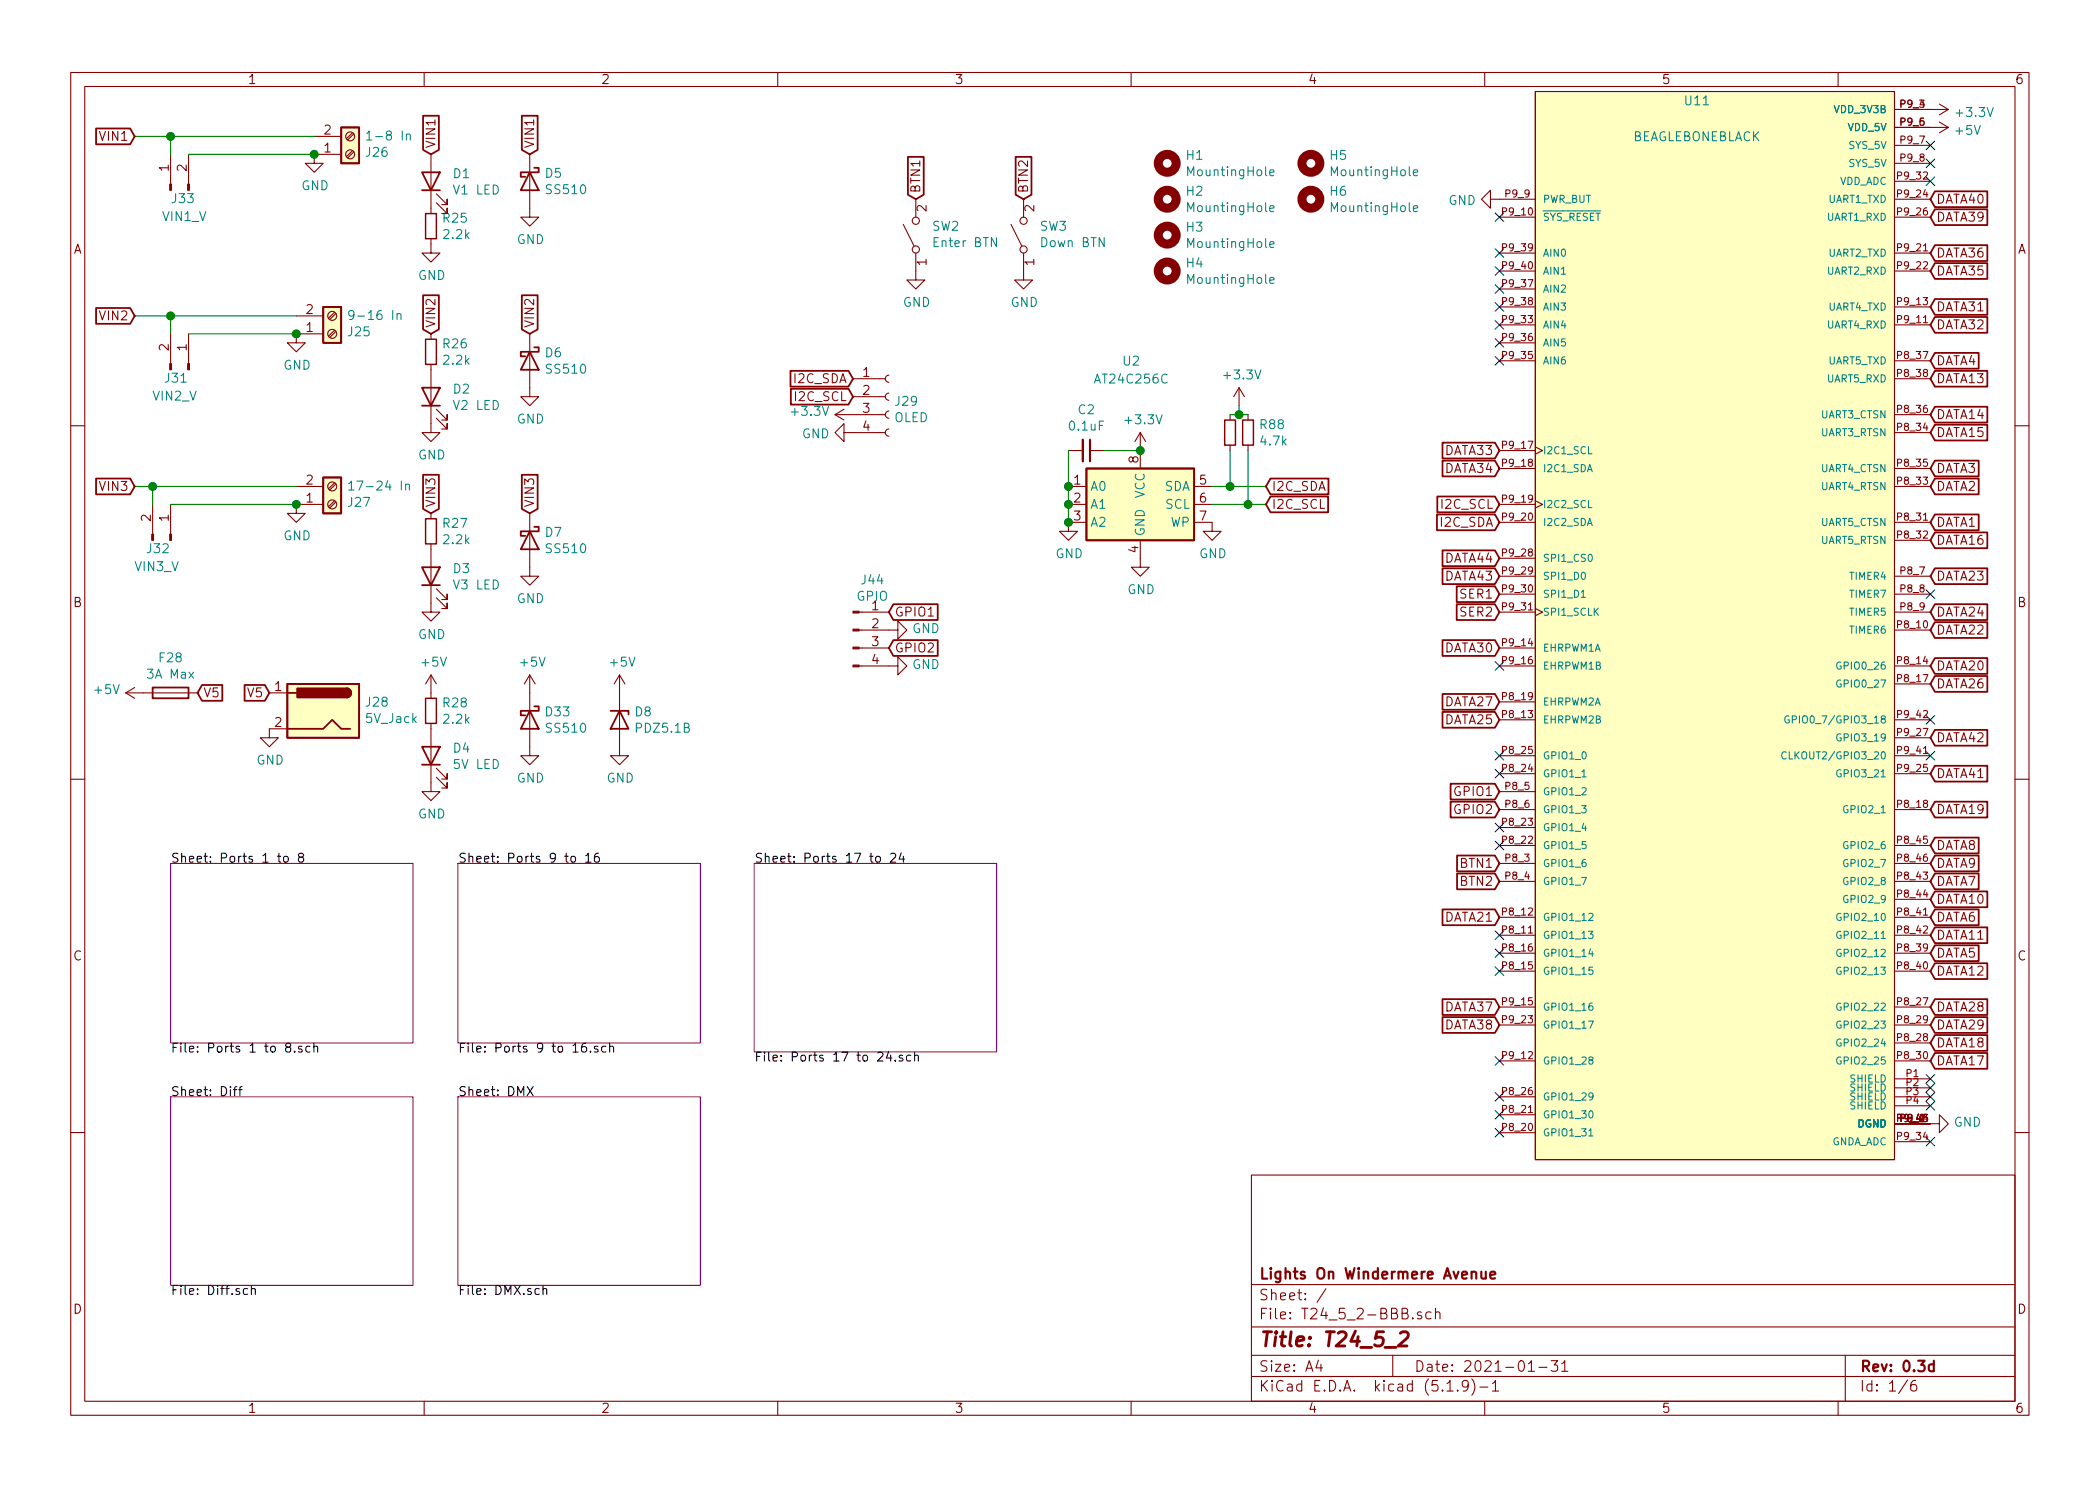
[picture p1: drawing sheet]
<svg xmlns="http://www.w3.org/2000/svg" width="297mm" height="210mm" viewBox="0 0 297 210" stroke-linecap="round" stroke-linejoin="round" font-family="sans-serif">
<g fill="none" stroke="#840000" stroke-width=".15">
<path d="M10 10.3h277v189.9h-277zM12 12.2h273v186.1h-273zM44.4 19.3h3.9M49.9 18.8l-.9 .8M50 19l-.8 .8M60 10.3v1.9M110 10.3v1.9M160 10.3v1.9M210 10.3v1.9M217.2 12.9h50.8v151.2h-50.8zM260 10.3v1.9M268 15.5h7.6"/>
<path d="M268 18h7.6M274.3 17.3l1.3 .7M274.3 14.7l1.3 .8M275.6 18l-1.3 .8M275.6 15.5l-1.3 .8M24.1 21.8v4.3M26.7 21.8v4.3M48.3 21.8h-3.9v1.3h1.3l-1.3 1.3-1.2-1.3h1.2M49.9 21.3l-.9 .9M50 21.5l-.8 .8M61 33.8v2h1.2l-1.2 1.3-1.3-1.3h1.3M61 21.8v8.4"/>
<path d="M61.7 28.7l1.5 1.5v-.7v.7h-.7M61.7 27.4l1.5 1.6v-.8v.8h-.7M74.9 21.8v8.9h1.3l-1.3 1.3-1.2-1.3h1.2M127.8 31.7l1.5 3.1M129.5 35.8v3.8h1.3l-1.3 1.3-1.2-1.3h1.2M129.5 28.2v2.5M143 31.7l1.5 3.1M144.8 35.8v3.8h1.2l-1.2 1.3-1.3-1.3h1.3M144.8 28.2v2.5M210.8 28.2v-1.3l-1.3 1.3 1.3 1.3v-1.3h6.4M212.1 30.7h5.1M212.1 35.8h5.1"/>
<path d="M212.1 38.3h5.1M268 30.7h5M268 35.8h5M268 38.3h5M268 28.2h5M268 25.6h5M268 20.6h5M268 23.1h5M24.1 47.2v4.3M26.7 47.2v4.3M41.9 44.7h3.8M45.7 47.2h-3.8v1.3h1.3l-1.3 1.3-1.3-1.3h1.3"/>
<path d="M47.3 44.2l-.8 .8M47.3 46.7l-.8 .9M47.5 44.4l-.9 .8M47.5 46.9l-.9 .8M61 51.6v9.6h1.2l-1.2 1.3-1.3-1.3h1.3M61 47.2v.8M61.7 59.2l1.5 1.5v-.8v.8h-.7M61.7 57.9l1.5 1.5v-.7v.7h-.7M74.9 47.2v8.9h1.3l-1.3 1.3-1.2-1.3h1.2M118.1 58.7l1.3 .7M118.1 58.7h7.1M119.4 57.9l-1.3 .8"/>
<path d="M120.6 56.1h4.6M120.6 53.6h4.6M125.7 58.2a.51 .51 0 0 0-.5 .5 .51 .51 0 0 0 .5 .5M125.7 55.6a.51 .51 0 0 0-.5 .5 .51 .51 0 0 0 .5 .5M125.7 53.1a.51 .51 0 0 0-.5 .5 .51 .51 0 0 0 .5 .5M174 58.7v.7M175.3 54.9l-.8 1.2M175.3 54.9v2.5M175.3 54.9l.7 1.2M176.5 58.7v.7M212.1 51h5.1M212.1 46h5.1"/>
<path d="M212.1 43.4h5.1M212.1 48.5h5.1M212.1 40.9h5.1M268 58.7h5M268 53.6h5M268 51h5M268 46h5M268 43.4h5M10 60.2h2M21.6 71.4v4.2M24.1 71.4v4.2M41.9 68.8h3.8"/>
<path d="M45.7 71.4h-3.8v1.2h1.3l-1.3 1.3-1.3-1.3h1.3M47.3 68.3l-.8 .9M47.3 70.9l-.8 .8M47.5 68.5l-.9 .8M47.5 71l-.9 .9M61 77v9.6h1.2l-1.2 1.3-1.3-1.3h1.3M61 72.6v.8M74.9 72.6v8.9h1.3l-1.3 1.3-1.2-1.3h1.2M119.4 61.2v-1.3l-1.3 1.3 1.3 1.3v-1.3h5.8M125.7 60.7a.51 .51 0 0 0-.5 .5 .51 .51 0 0 0 .5 .5M151.1 63.7h2.1M151.1 71.4h2.6"/>
<path d="M151.1 68.8h2.6M153.7 73.9h-2.6v1.3h1.3l-1.3 1.2-1.2-1.2h1.2M154.2 63.7h2M161.3 76.4v3.9h1.3l-1.3 1.2-1.3-1.2h1.3M161.3 61.2l-.8 1.3M161.3 61.2v5.1M161.3 61.2l.8 1.3M168.9 73.9h2.5v1.3h1.3l-1.3 1.2-1.2-1.2h1.2M168.9 71.4h2.5M168.9 68.8h2.5M174 63v.7M176.5 63v.7"/>
<path d="M212.1 63.7h5.1M212.1 71.4h5.1M212.1 73.9h5.1M212.1 66.3h5.1M212.1 79h5.1M217.2 63.2l1 .5-1 .6M217.2 70.9l1 .5-1 .5M268 61.2h5M268 68.8h5M268 73.9h5M268 76.4h5M268 66.3h5"/>
<path d="M285 60.2h2M17.8 98h10.1M17.8 98l1.2 .8M19 97.3l-1.2 .7M38.1 98h2.5M61 95.5v3.3M61 95.5l-.8 1.3M61 95.5l.7 1.3M61.7 84.6l1.5 1.5v-.8v.8h-.7M61.7 83.3l1.5 1.5v-.7v.7h-.7M74.9 95.5v11.4h1.3l-1.3 1.3-1.2-1.3h1.2M74.9 95.5l-.7 1.3"/>
<path d="M74.9 95.5l.8 1.3M87.6 95.5v11.4h1.3l-1.3 1.3-1.2-1.3h1.2M87.6 95.5l-.7 1.3M87.6 95.5l.8 1.3M121.5 94.2h5.5v-1.2l1.3 1.2-1.3 1.3v-1.3M121.5 89.1h5.5v-1.2l1.3 1.2-1.3 1.3v-1.3M121.5 86.6h4.2M121.5 91.7h4.2M212.1 94.2h5.1M212.1 99.3h5.1M212.1 81.5h5.1M212.1 84.1h5.1"/>
<path d="M212.1 86.6h5.1M212.1 91.7h5.1M217.2 86.1l1 .5-1 .5M268 89.1h5M268 94.2h5M268 96.8h5M268 81.5h5M268 84.1h5M268 86.6h5M10 110.3h2M40.6 103.1h-2.5v1.3h1.3l-1.3 1.3-1.3-1.3h1.3M61 102.4v9.6h1.2l-1.2 1.3-1.3-1.3h1.3"/>
<path d="M61.7 110l1.5 1.5v-.8v.8h-.7M61.7 108.7l1.5 1.5v-.7v.7h-.7M212.1 101.8h5.1M212.1 114.5h5.1M212.1 119.6h5.1M212.1 117.1h5.1M212.1 109.5h5.1M212.1 106.9h5.1M212.1 112h5.1M268 101.8h5M268 114.5h5M268 119.6h5"/>
<path d="M268 109.5h5M268 106.9h5M268 104.4h5M285 110.3h2M212.1 132.3h5.1M212.1 129.8h5.1M212.1 137.4h5.1M212.1 134.9h5.1M212.1 122.2h5.1M212.1 124.7h5.1M268 132.3h5M268 129.8h5"/>
<path d="M268 137.4h5M268 134.9h5M268 122.2h5M268 124.7h5M268 127.2h5M212.1 155.2h5.1M212.1 157.7h5.1M212.1 142.5h5.1M212.1 145h5.1M212.1 150.1h5.1M268 159h6.3v-1.3l1.3 1.3-1.3 1.3v-1.3M268 152.6h5"/>
<path d="M268 153.9h5M268 155.2h5M268 156.5h5M268 142.5h5M268 147.6h5M268 145h5M268 150.1h5M272.5 158v.7M10 160.2h2M177 166.3h108v32h-108zM212.1 160.3h5.1M268 161.5h5"/>
<path d="M285 160.2h2M60 198.3v1.9M110 198.3v1.9M160 198.3v1.9M177 194.8h108M177 191.8h108M177 187.8h108M177 181.8h108M186.5 192.5l-.4 1h1M186.8 193v1M187.6 182.3l-1.3 2M197 191.8v3"/>
<path d="M201 185.7l-.3-.1-.2 .3a.48 .48 0 0 0 .5 .3l.1 .1-.1 .2-.1 .1-.4-.1M202.4 185.7a.48 .48 0 0 0-.7 .2v.4a.48 .48 0 0 0 .7 .2M203 185.7a.38 .38 0 0 1 .7 .1v.8M203 185.1v1.5M204.7 196.8h.8M206.2 196.7v.1l-.1-.1h.1v.1M207.7 196l-.1 .1a.48 .48 0 0 1-.6 .1l-.2-.2v-.4l.2-.2a.48 .48 0 0 1 .6 .1 1.27 1.27 0 0 1-.2 1.2l-.4 .1M208.2 195.1a1.71 1.71 0 0 1 0 2.3M209.3 196.3h1.2M210 198.3v1.9M211.1 195.8l.3-.3 .1-.2v1.5M211.1 196.8h.9"/>
<path d="M216.2 193l.3-.2 .1-.3v1.5M216.2 194h.8M217.7 193.5h1.1M219.4 192.5h.9l-.5 .6 .4 .1a.65 .65 0 0 1 .1 .7l-.3 .1h-.4l-.2-.1M220.9 193l.4-.5v1.5M220.9 194h.9M260 198.3v1.9M261 191.8v6.5M269.8 195.2l-1.2 2M271 195.3a.62 .62 0 0 0-.7 .7v.5a.48 .48 0 0 0 .7 .2l.1-.2-.1-.5a.48 .48 0 0 0-.7 .2"/>
<circle cx="49.5" cy="19.3" r=".63"/>
<circle cx="49.5" cy="21.8" r=".63"/>
<circle cx="129.5" cy="31.2" r=".51"/>
<circle cx="129.5" cy="35.3" r=".51"/>
<circle cx="144.8" cy="35.3" r=".51"/>
<circle cx="144.8" cy="31.2" r=".51"/>
<circle cx="47" cy="44.7" r=".63"/>
<circle cx="47" cy="47.2" r=".63"/>
<circle cx="47" cy="68.8" r=".63"/>
<circle cx="47" cy="71.4" r=".63"/>
</g>
<path d="M154.2 62.2v3.1M209.5 179.9l.1 .9a.43 .43 0 0 0 .6 0M210.2 179.9v1M210.8 180.4l.7-.1v-.3l-.5-.1-.2 .2 .1 .7 .1 .1 .5-.1M273.5 193.1a.53 .53 0 0 0-.6 .1v.7a.53 .53 0 0 0 .6 0M273.5 192.5v1.5" fill="none" stroke="#840000" stroke-width=".3"/>
<path d="M198.1 188.6l.3-.2h.5a.48 .48 0 0 1 .3 .6l-.1 .3-1.3 1.1h1.2" fill="none" stroke="#840000" stroke-width=".41"/>
<path d="M24.1 122.2h34.3v25.4h-34.3zM64.8 122.2h34.3v25.4h-34.3zM106.7 122.2h34.3v26.6h-34.3zM24.1 155.2h34.3v26.7h-34.3zM64.8 155.2h34.3v26.7h-34.3z" fill="none" stroke="#840084" stroke-width=".15"/>
<g fill="none" stroke="#000" stroke-width=".15">
<path d="M39.2 121.2h.5M39.4 120.7v1.1l.1 .1 .2 .1M40.2 121.2h.3l.2 .1 .1 .5-.2 .1-.3 .1-.1-.1-.1-.5zM42.5 121.3l-.2-.1v-.4a.4 .4 0 0 1 .7 .2l-.3 .3-.4 .1-.1 .4 .1 .1 .4 .1 .3-.2v-.3l-.3-.2M80.8 121.2h.4l.2 .1v.5l-.1 .1-.3 .1-.2-.1-.1-.5zM82.9 121.1l.3-.4v1.3M82.9 122h.7M84.7 120.7a.51 .51 0 0 0-.6 .6v.5l.1 .1 .4 .1 .1-.1 .1-.4-.2-.3h-.3l-.2 .3M124 121.2h.3l.2 .2v.4l-.1 .1-.3 .1-.2-.2v-.4zM126 120.8l.2-.1h.3l.1 .1 .1 .3-.1 .2-.7 .7h.8M127.5 120.7l-.3 .9h.8M127.8 121.2v.8"/>
<path d="M33 154.2h.5M33.5 153.7l-.3 .2v1.1M33.8 154.2h.4M34.2 153.7l-.3 .2v1.1M40.6 148.2l-.1-.2v-.3l.1-.1h.3l.2 .1v.3l-.6 .2-.1 .2v.2l.2 .3h.3l.2-.3v-.3l-.2-.1M41.7 148.7v.2l-.1-.1 .1-.1v.2M42.7 148.1a.31 .31 0 0 0-.5 .1l.1 .2h.3l.1 .2-.1 .3-.4-.1M43.8 148.1l-.3-.1-.2 .3 .1 .5h.4M44.4 148.2v-.1a.31 .31 0 0 1 .5 .1v.7M44.4 147.6v1.3M74.6 153.7l.8 1.3M75.4 153.7l-.8 1.3"/>
<path d="M82.9 147.6a.54 .54 0 0 0-.7 .6v.4l.2 .2 .3 .1 .3-.3v-.3l-.3-.2h-.2l-.3 .2M83.5 148.7l.1 .1-.1 .1v-.2v.2M84.6 148.1a.31 .31 0 0 0-.5 .1v.2h.3l.2 .2-.2 .3-.3-.1M85.7 148.1l-.4-.1-.2 .3v.3l.1 .2h.5M86.2 148.2l.1-.1a.31 .31 0 0 1 .5 .1v.7M86.2 147.6v1.3M125.7 148.8l-.3 .9h.8M126 149.3v.8M126.6 150v.1v-.1v.1M127.7 149.3h-.3l-.2 .2 .1 .2 .4 .1v.1v.2h-.5M128.8 149.3h-.4l-.2 .2v.4l.1 .2h.5M129.4 149.4v-.1a.31 .31 0 0 1 .5 .2v.6"/>
<path d="M129.4 148.9v1.2M35 182.4l-.4-.1-.2 .2v.4l.1 .2h.5M35.6 182.4a.32 .32 0 0 1 .5 .1v.7M35.6 181.9v1.3M76.8 182.4h.1a.31 .31 0 0 1 .4 .1v.7M76.8 181.9v1.3"/>
</g>
<g fill="none" stroke="#840000" stroke-width=".25">
<path d="M13.6 18.2h4.8l.6 1.1-.6 1.1h-4.8zM48.3 18h2.5v5.1h-2.5zM59.8 16.4h2.3v4.8l-1.1 .6-1.2-.6zM73.8 16.4h2.2v4.8l-1.1 .6-1.1-.6zM59.7 24.4h2.5l-1.2 2.5zM59.7 26.9h2.5M74.9 24.4l1.3 2.5h-2.5zM75.6 23.7h.6v.7h-2.5v.6h.6M128.4 22.2h2.3v5.4l-1.2 .6-1.1-.6zM143.7 22.2h2.2v5.4l-1.1 .6-1.1-.6zM273.7 34.7h7.4v2.2h-7.4l-.7-1.1zM273.7 37.2h7.4v2.3h-7.4l-.7-1.2z"/>
<path d="M273.7 29.6h7.4v2.2h-7.4l-.7-1.1zM273.7 27.1h7.4v2.2h-7.4l-.7-1.1zM13.6 43.6h4.8l.6 1.1-.6 1.1h-4.8zM45.7 43.4h2.6v5.1h-2.6zM59.7 54.9h2.5l-1.2 2.5zM59.7 57.4h2.5M59.8 41.8h2.3v4.8l-1.1 .6-1.2-.6zM73.8 41.8h2.2v4.8l-1.1 .6-1.1-.6zM74.9 49.8l1.3 2.5h-2.5zM75.6 49.1h.6v.7h-2.5v.6h.6M111.8 52.5h8.2l.6 1.1-.6 1.1h-8.2zM111.9 55h8.1l.6 1.1-.6 1.1h-8.1z"/>
<path d="M273.7 42.3h7.4v2.2h-7.4l-.7-1.1zM273.7 49.9h6.2v2.3h-6.2l-.7-1.2zM273.7 44.9h7.4v2.2h-7.4l-.7-1.1zM273.7 57.6h7.4v2.2h-7.4l-.7-1.1zM273.7 52.5h7.4v2.2h-7.4l-.7-1.1zM13.6 67.7h4.8l.6 1.1-.6 1.1h-4.8zM45.7 67.6h2.6v5h-2.6zM59.8 67.2h2.3v4.8l-1.1 .6-1.2-.6zM73.8 67.2h2.2v4.8l-1.1 .6-1.1-.6zM74.9 75.2l1.3 2.5h-2.5zM75.6 74.5h.6v.7h-2.5v.6h.6M153.7 66.3h15.2v10.1h-15.2z"/>
<path d="M179.7 70.3h8.2v2.2h-8.2l-.6-1.1zM179.7 67.7h8.2v2.2h-8.2l-.6-1.1zM203.3 72.8h8.2l.6 1.1-.6 1.1h-8.2zM203.3 70.3h8.2l.6 1.1-.6 1.1h-8.2zM204 62.6h7.5l.6 1.1-.6 1.2h-7.5zM204 65.2h7.5l.6 1.1-.6 1.1h-7.5zM204 77.9h7.5l.6 1.1-.6 1.1h-7.5zM273.7 72.8h6.2v2.2h-6.2l-.7-1.1zM273.7 67.7h6.2v2.2h-6.2l-.7-1.1zM273.7 65.2h6.2v2.2h-6.2l-.7-1.1zM273.7 75.3h7.4v2.3h-7.4l-.7-1.2zM273.7 60.1h7.4v2.2h-7.4l-.7-1.1z"/>
<path d="M21.6 97.3h5.1v1.5h-5.1zM28.6 96.9h2.8v2.3h-2.8l-.7-1.2zM34.6 96.9h2.9l.6 1.1-.6 1.2h-2.9zM40.6 96.8h10.2v7.6h-10.2zM40.6 98h1.3M49 97.4a.63 .63 0 0 1 .7 .6 .63 .63 0 0 1-.7 .7M59.7 80.3h2.5l-1.2 2.5zM59.7 82.8h2.5M75.6 99.9h.6v.7h-2.5v.6h.6M126.4 90.6h6.2v2.2h-6.2l-.7-1.1zM126.4 85.5h6.2v2.2h-6.2l-.7-1.1zM204 90.6h7.5l.6 1.1-.6 1.1h-7.5z"/>
<path d="M204 98.2h7.5l.6 1.1-.6 1.1h-7.5zM204 80.4h7.5l.6 1.1-.6 1.1h-7.5zM206 85.5h5.5l.6 1.1-.6 1.1h-5.5zM206 83h5.5l.6 1.1-.6 1.1h-5.5zM273.7 88h7.4v2.3h-7.4l-.7-1.2zM273.7 93.1h7.4v2.2h-7.4l-.7-1.1zM273.7 80.4h7.4v2.2h-7.4l-.7-1.1zM273.7 85.5h7.4v2.2h-7.4l-.7-1.1zM273.7 95.7h7.4v2.2h-7.4l-.7-1.1zM40.6 103.1h5.1l1.3-1.3 1.3 1.3h1.2M59.7 105.7h2.5l-1.2 2.5zM59.7 108.2h2.5"/>
<path d="M74.9 100.6l1.3 2.5h-2.5zM86.4 100.6h2.5v.5M87.6 100.6l1.3 2.5h-2.5zM204 100.7h7.5l.6 1.1-.6 1.2h-7.5zM205.2 110.9h6.3l.6 1.1-.6 1.1h-6.3zM205.2 113.4h6.3l.6 1.1-.6 1.2h-6.3zM273.7 118.5h6.2v2.2h-6.2l-.7-1.1zM273.7 113.4h7.4v2.3h-7.4l-.7-1.2zM273.7 103.3h7.4v2.2h-7.4l-.7-1.1zM273.7 108.4h7.4v2.2h-7.4l-.7-1.1zM204 128.7h7.5l.6 1.1-.6 1.1h-7.5zM206.1 121.1h5.4l.6 1.1-.6 1.1h-5.4z"/>
<path d="M206.1 123.6h5.4l.6 1.1-.6 1.1h-5.4zM273.7 133.8h6.2v2.2h-6.2l-.7-1.1zM273.7 123.6h6.2v2.2h-6.2l-.7-1.1zM273.7 128.7h6.2v2.2h-6.2l-.7-1.1zM273.7 126.1h7.4v2.3h-7.4l-.7-1.2zM273.7 131.2h7.4v2.2h-7.4l-.7-1.1zM273.7 136.3h7.4v2.2h-7.4l-.7-1.1zM273.7 121.1h6.2v2.2h-6.2l-.7-1.1zM204 141.4h7.5l.6 1.1-.6 1.1h-7.5zM204 143.9h7.5l.6 1.1-.6 1.1h-7.5zM273.7 143.9h7.4v2.2h-7.4l-.7-1.1zM273.7 149h7.4v2.2h-7.4l-.7-1.1z"/>
<path d="M273.7 146.5h7.4v2.2h-7.4l-.7-1.1zM273.7 141.4h7.4v2.2h-7.4l-.7-1.1z"/>
</g>
<path d="M60.2 30.2h1.5v3.6h-1.5zM60.2 48h1.5v3.6h-1.5zM173.2 59.4h1.6v3.6h-1.6zM175.8 59.4h1.5v3.6h-1.5zM60.2 73.4h1.5v3.6h-1.5zM60.2 98.8h1.5v3.6h-1.5z" fill="none" stroke="#840000" stroke-width=".2"/>
<path d="M153.2 62.2v3.1" fill="none" stroke="#840000" stroke-width=".33"/>
<g fill="#ffffc2" stroke="#ffffc2" stroke-width=".14">
<path d="M45.7 67.6h2.6v5h-2.6z"/>
<path d="M45.7 43.4h2.6v5.1h-2.6z"/>
<path d="M217.2 12.9h50.8v151.2h-50.8z"/>
<path d="M40.6 96.8h10.2v7.6h-10.2z"/>
<path d="M48.3 18h2.5v5.1h-2.5z"/>
<path d="M153.7 66.3h15.2v10.1h-15.2z"/>
</g>
<g fill="none" stroke="#008484" stroke-width=".15">
<path d="M51.9 18.9l.3-.4v1.3M51.9 19.8h.7M57.5 19.1l.2-.1h.3v.8M179.6 39.7l.6-.1v-.3h-.4l-.2 .1 .1 .7h.5M179.6 34.6l.6-.1v-.3h-.4l-.2 .2 .1 .6h.5M179.6 29.5l.6-.1v-.2l-.4-.1-.2 .2 .1 .6h.5M179.6 24.4l.6-.1v-.2l-.4-.1-.2 .2 .1 .6h.5M199.9 29.5l.6-.1v-.2l-.4-.1-.2 .2 .1 .6h.5M199.9 24.4l.6-.1v-.2l-.4-.1-.2 .2 .1 .6h.5M50.1 44.5l-.3 .2h-.3l-.2-.2 .1-.4a.4 .4 0 0 1 .7 .1 .86 .86 0 0 1-.4 1h-.2M56.2 44.5v-.1a.32 .32 0 0 1 .5 .1v.7M49.3 68.4l.4-.3v1.2"/>
<path d="M49.3 69.3h.8M57.4 68.6v-.1a.31 .31 0 0 1 .5 .2v.6M223.7 84.5h.6M260.4 93.7a.47 .47 0 0 0-.6 .5 .47 .47 0 0 0 .6 .4v-.4h-.2M260.4 96.3a.47 .47 0 0 0-.6 .4 .47 .47 0 0 0 .6 .5v-.4h-.2M223.8 109.9h.6M252.7 106.4a.49 .49 0 0 0-.7 .4 .49 .49 0 0 0 .5 .6l.2-.1M253 101.3a.47 .47 0 0 0-.6 .5 .47 .47 0 0 0 .6 .5l.1-.5h-.2M253.5 101.8h.5l.1-.2v-.2l-.6-.1v1M260.4 109a.47 .47 0 0 0-.6 .4 .47 .47 0 0 0 .6 .5v-.4h-.2M260.4 103.9a.47 .47 0 0 0-.6 .4 .47 .47 0 0 0 .6 .5v-.4h-.2M224.7 131.8h.6l-.3 .4 .3 .1v.4l-.2 .1-.4-.1"/>
<path d="M224.7 129.3l.4-.1 .2 .1v.2l-.6 .7h.6M225 134.3l-.3 .7h.7M225.3 136.8h-.5l-.1 .5 .2-.1 .3 .1 .1 .1v.4l-.2 .1-.4-.1M260.4 134.4a.47 .47 0 0 0-.6 .4 .47 .47 0 0 0 .6 .5v-.4h-.2M260.4 136.9a.47 .47 0 0 0-.6 .5 .47 .47 0 0 0 .6 .4v-.4h-.2M260.4 129.3a.47 .47 0 0 0-.6 .4 .47 .47 0 0 0 .6 .5v-.4h-.2M260.4 131.8a.47 .47 0 0 0-.6 .5 .47 .47 0 0 0 .6 .4v-.4h-.2M224.7 144.5h.7l-.5 1M224.8 157.2h.2a.53 .53 0 0 1 .3 .5 .53 .53 0 0 1-.3 .5l-.3-.4zM224.9 150l-.2-.2 .1-.2 .1-.1 .4 .1v.3l-.4 .1-.2 .2v.2l.2 .2 .3-.1 .1-.1v-.2l-.2-.2M225.2 141.9l-.3 .1a.72 .72 0 0 0 0 .9l.4-.1v-.3l-.2-.2h-.2l-.2 .2M225.3 155.1l-.2 .1h-.2l-.2-.1 .1-.4 .3-.1a.63 .63 0 0 1-.1 1h-.2"/>
<path d="M260.4 142a.47 .47 0 0 0-.6 .4 .47 .47 0 0 0 .6 .5v-.4h-.2M260.4 147.1a.47 .47 0 0 0-.6 .4 .47 .47 0 0 0 .6 .5v-.4h-.2M260.4 144.5a.47 .47 0 0 0-.6 .5 .47 .47 0 0 0 .6 .4v-.4h-.2M260.4 149.6a.47 .47 0 0 0-.6 .5 .47 .47 0 0 0 .6 .4v-.4h-.2M224.7 160.7h.6"/>
</g>
<g fill="#840000" stroke="#840000" stroke-width=".25">
<path d="M49 97.4a.63 .63 0 0 1 .7 .6 .63 .63 0 0 1-.7 .7z"/>
<path d="M42 97.4h7v1.3h-7z"/>
</g>
<g fill="none" stroke="#840000" stroke-width="1.3">
<circle cx="165.1" cy="28.2" r="1.27"/>
<circle cx="165.1" cy="38.3" r="1.27"/>
<circle cx="165.1" cy="23.1" r="1.27"/>
<circle cx="165.1" cy="33.3" r="1.27"/>
<circle cx="185.4" cy="28.2" r="1.27"/>
<circle cx="185.4" cy="23.1" r="1.27"/>
</g>
<g fill="#840000" stroke="#840000" stroke-width=".15">
<path d="M26.5 26.1h.3v.8h-.3z"/>
<path d="M24 26.1h.3v.8h-.3z"/>
<path d="M24 51.5h.3v.8h-.3z"/>
<path d="M26.5 51.5h.3v.8h-.3z"/>
<path d="M21.5 75.6h.2v.8h-.2z"/>
<path d="M24 75.6h.3v.8h-.3z"/>
<path d="M120.6 94.1h.9v.3h-.9z"/>
<path d="M120.6 91.6h.9v.2h-.9z"/>
<path d="M120.6 89h.9v.3h-.9z"/>
<path d="M120.6 86.5h.9v.2h-.9z"/>
</g>
<g fill="none" stroke="#008400" stroke-width=".15">
<path d="M19 19.3h25.4M24.1 19.3v2.5M26.7 21.8h17.7M19 44.7h22.9M24.1 44.7v2.5M26.7 47.2h15.2M174 58.7h2.5M175.3 57.4v1.3M19 68.8h22.9M21.6 68.8v2.6M24.1 71.4h17.8M151.1 63.7v10.2"/>
<path d="M156.2 63.7h5.1M171.4 68.8h7.7M171.4 71.4h7.7M174 63.7v5.1M176.5 63.7v7.7"/>
</g>
<g fill="#008400" stroke="#008400" stroke-width=".25">
<circle cx="151.1" cy="68.8" r=".51"/>
<circle cx="174" cy="68.8" r=".51"/>
<circle cx="24.1" cy="44.7" r=".51"/>
<circle cx="24.1" cy="19.3" r=".51"/>
<circle cx="175.3" cy="58.7" r=".51"/>
<circle cx="21.6" cy="68.8" r=".51"/>
<circle cx="151.1" cy="71.4" r=".51"/>
<circle cx="176.5" cy="71.4" r=".51"/>
<circle cx="151.1" cy="73.9" r=".51"/>
<circle cx="44.5" cy="21.8" r=".51"/>
<circle cx="41.9" cy="47.2" r=".51"/>
<circle cx="41.9" cy="71.4" r=".51"/>
<circle cx="161.3" cy="63.7" r=".51"/>
</g>
<g fill="none" stroke="#000084" stroke-width=".15">
<path d="M272.4 20l1.3 1.2M273.7 20l-1.3 1.2M211.5 35.2l1.2 1.2M211.5 30.1l1.2 1.2M211.5 37.7l1.2 1.3M212.7 35.2l-1.2 1.2M212.7 30.1l-1.2 1.2M212.7 37.7l-1.2 1.3M272.4 25l1.3 1.3M272.4 22.5l1.3 1.2M273.7 25l-1.3 1.3M273.7 22.5l-1.3 1.2"/>
<path d="M211.5 50.4l1.2 1.3M211.5 47.9l1.2 1.2M211.5 45.4l1.2 1.2M211.5 42.8l1.2 1.2M211.5 40.3l1.2 1.2M212.7 50.4l-1.2 1.3M212.7 47.9l-1.2 1.2M212.7 45.4l-1.2 1.2M212.7 42.8l-1.2 1.2M212.7 40.3l-1.2 1.2M211.5 93.6l1.2 1.2M212.7 93.6l-1.2 1.2"/>
<path d="M272.4 83.5l1.3 1.2M273.7 83.5l-1.3 1.2M211.5 119l1.2 1.2M211.5 116.5l1.2 1.2M211.5 108.9l1.2 1.2M211.5 106.3l1.2 1.2M212.7 119l-1.2 1.2M212.7 116.5l-1.2 1.2M212.7 108.9l-1.2 1.2M212.7 106.3l-1.2 1.2M272.4 101.2l1.3 1.3M272.4 106.3l1.3 1.2"/>
<path d="M273.7 101.2l-1.3 1.3M273.7 106.3l-1.3 1.2M211.5 134.3l1.2 1.2M211.5 131.7l1.2 1.2M211.5 136.8l1.2 1.2M212.7 134.3l-1.2 1.2M212.7 131.7l-1.2 1.2M212.7 136.8l-1.2 1.2M211.5 159.7l1.2 1.2M211.5 157.1l1.2 1.2M211.5 154.6l1.2 1.2M211.5 149.5l1.2 1.2"/>
<path d="M212.7 159.7l-1.2 1.2M212.7 157.1l-1.2 1.2M212.7 154.6l-1.2 1.2M212.7 149.5l-1.2 1.2M272.4 155.8l1.3 1.3M272.4 154.6l1.3 1.2M272.4 152l1.3 1.3M272.4 153.3l1.3 1.2M273.7 155.8l-1.3 1.3M273.7 154.6l-1.3 1.2M273.7 152l-1.3 1.3M273.7 153.3l-1.3 1.2"/>
<path d="M272.4 160.9l1.3 1.2M273.7 160.9l-1.3 1.2"/>
</g>
<text font-size="2.8" fill="#840000" x="178" y="190.5">Title: T24_5_2</text>
<g font-size="2.1" fill="#840000">
<text x="178" y="184">Sheet: /</text>
<text x="178" y="181">Lights On Windermere Avenue</text>
<text x="178" y="186.7">File: T24_5_2-BBB.sch</text>
<text x="178" y="196.9">KiCad E.D.A. kicad (5.1.9)-1</text>
<text x="178" y="194.1">Size: A4</text>
<text x="200" y="194.1">Date: 2021-01-31</text>
<text x="263" y="194.1">Rev: 0.3d</text>
<text x="263" y="196.9">Id: 1/6</text>
</g>
<g font-size="1.8" fill="#840000">
<text x="35" y="11.9">1</text>
<text x="85" y="11.9">2</text>
<text x="135" y="11.9">3</text>
<text x="185" y="11.9">4</text>
<text x="235" y="11.9">5</text>
<text x="285" y="11.9">6</text>
<text x="14.3" y="19.9">VIN1</text>
<text x="45.9" y="21.6">1</text>
<text x="45.9" y="19">2</text>
<text x="61.6" y="21.1" transform="rotate(-90 61.6 21.1)">VIN1</text>
<text x="75.6" y="21.1" transform="rotate(-90 75.6 21.1)">VIN1</text>
<text x="23.9" y="24.2" transform="rotate(-90 23.9 24.2)">1</text>
<text x="26.4" y="24.2" transform="rotate(-90 26.4 24.2)">2</text>
<text x="130.2" y="27.4" transform="rotate(-90 130.2 27.4)">BTN1</text>
<text x="131.1" y="29.9" transform="rotate(-90 131.1 29.9)">2</text>
<text x="145.4" y="27.4" transform="rotate(-90 145.4 27.4)">BTN2</text>
<text x="146.3" y="29.9" transform="rotate(-90 146.3 29.9)">2</text>
<text x="273.8" y="28.8">DATA40</text>
<text x="10.4" y="35.9">A</text>
<text x="273.8" y="31.4">DATA39</text>
<text x="285.4" y="35.9">A</text>
<text x="131.1" y="37.6" transform="rotate(-90 131.1 37.6)">1</text>
<text x="146.3" y="37.6" transform="rotate(-90 146.3 37.6)">1</text>
<text x="273.8" y="36.4">DATA36</text>
<text x="273.8" y="39">DATA35</text>
<text x="14.3" y="45.3">VIN2</text>
<text x="43.3" y="47">1</text>
<text x="43.3" y="44.4">2</text>
<text x="61.6" y="46.5" transform="rotate(-90 61.6 46.5)">VIN2</text>
<text x="75.6" y="46.5" transform="rotate(-90 75.6 46.5)">VIN2</text>
<text x="273.8" y="44.1">DATA31</text>
<text x="273.8" y="46.6">DATA32</text>
<text x="23.9" y="49.6" transform="rotate(-90 23.9 49.6)">2</text>
<text x="26.4" y="49.6" transform="rotate(-90 26.4 49.6)">1</text>
<text x="122.1" y="53.3">1</text>
<text x="273.8" y="51.7">DATA4</text>
<text x="112.4" y="54.2">I2C_SDA</text>
<text x="112.6" y="56.8">I2C_SCL</text>
<text x="122.1" y="55.9">2</text>
<text x="122.1" y="58.4">3</text>
<text x="273.8" y="59.3">DATA14</text>
<text x="273.8" y="54.2">DATA13</text>
<text x="122.1" y="61">4</text>
<text x="161" y="65.5" transform="rotate(-90 161 65.5)">8</text>
<text x="204.4" y="64.4">DATA33</text>
<text x="273.8" y="61.8">DATA15</text>
<text x="14.3" y="69.5">VIN3</text>
<text x="43.3" y="71.1">1</text>
<text x="43.3" y="68.6">2</text>
<text x="61.6" y="71.9" transform="rotate(-90 61.6 71.9)">VIN3</text>
<text x="75.6" y="71.9" transform="rotate(-90 75.6 71.9)">VIN3</text>
<text x="151.9" y="68.6">1</text>
<text x="151.9" y="71.1">2</text>
<text x="169.7" y="68.6">5</text>
<text x="169.7" y="71.1">6</text>
<text x="179.9" y="69.5">I2C_SDA</text>
<text x="204.4" y="66.9">DATA34</text>
<text x="273.8" y="69.5">DATA2</text>
<text x="273.8" y="66.9">DATA3</text>
<text x="21.3" y="73.8" transform="rotate(-90 21.3 73.8)">2</text>
<text x="23.9" y="73.8" transform="rotate(-90 23.9 73.8)">1</text>
<text x="151.9" y="73.7">3</text>
<text x="169.7" y="73.7">7</text>
<text x="179.9" y="72">I2C_SCL</text>
<text x="203.8" y="74.5">I2C_SDA</text>
<text x="204" y="72">I2C_SCL</text>
<text x="273.8" y="74.5">DATA1</text>
<text x="273.8" y="77.1">DATA16</text>
<text x="161" y="78.2" transform="rotate(-90 161 78.2)">4</text>
<text x="204.4" y="79.6">DATA44</text>
<text x="204.4" y="82.2">DATA43</text>
<text x="273.8" y="82.2">DATA23</text>
<text x="10.4" y="85.9">B</text>
<text x="123.3" y="86.4">1</text>
<text x="123.3" y="88.9">2</text>
<text x="126.5" y="87.2">GPIO1</text>
<text x="206.7" y="87.2">SER2</text>
<text x="206.7" y="84.7">SER1</text>
<text x="273.8" y="89.8">DATA22</text>
<text x="273.8" y="87.2">DATA24</text>
<text x="285.4" y="85.9">B</text>
<text x="123.3" y="91.4">3</text>
<text x="123.3" y="94">4</text>
<text x="126.5" y="92.3">GPIO2</text>
<text x="204.4" y="92.3">DATA30</text>
<text x="273.8" y="94.9">DATA20</text>
<text x="28.7" y="98.7">V5</text>
<text x="35.2" y="98.7">V5</text>
<text x="38.9" y="97.8">1</text>
<text x="204.4" y="99.9">DATA27</text>
<text x="273.8" y="97.4">DATA26</text>
<text x="38.9" y="102.9">2</text>
<text x="204.4" y="102.5">DATA25</text>
<text x="273.8" y="105">DATA42</text>
<text x="205.9" y="112.6">GPIO1</text>
<text x="273.8" y="110.1">DATA41</text>
<text x="205.9" y="115.2">GPIO2</text>
<text x="273.8" y="115.2">DATA19</text>
<text x="206.7" y="122.8">BTN1</text>
<text x="206.7" y="125.3">BTN2</text>
<text x="273.8" y="120.3">DATA8</text>
<text x="273.8" y="125.3">DATA7</text>
<text x="273.8" y="122.8">DATA9</text>
<text x="204.4" y="130.4">DATA21</text>
<text x="273.8" y="130.4">DATA6</text>
<text x="273.8" y="127.9">DATA10</text>
<text x="10.4" y="135.9">C</text>
<text x="273.8" y="135.5">DATA5</text>
<text x="273.8" y="133">DATA11</text>
<text x="285.4" y="135.9">C</text>
<text x="204.4" y="143.1">DATA37</text>
<text x="273.8" y="138">DATA12</text>
<text x="273.8" y="143.1">DATA28</text>
<text x="204.4" y="145.7">DATA38</text>
<text x="273.8" y="145.7">DATA29</text>
<text x="273.8" y="148.2">DATA18</text>
<text x="273.8" y="150.7">DATA17</text>
<text x="10.4" y="185.9">D</text>
<text x="285.4" y="185.9">D</text>
<text x="35" y="199.9">1</text>
<text x="85" y="199.9">2</text>
<text x="135" y="199.9">3</text>
<text x="185" y="199.9">4</text>
<text x="235" y="199.9">5</text>
<text x="285" y="199.9">6</text>
</g>
<g font-size="1.8" fill="#008484">
<text x="238.4" y="14.9">U11</text>
<text x="276.9" y="16.6">+3.3V</text>
<text x="51.8" y="22.2">J26</text>
<text x="52.7" y="19.9">1-8 In</text>
<text x="167.9" y="22.6">H1</text>
<text x="188.2" y="22.6">H5</text>
<text x="230.7" y="20">BEAGLEBONEBLACK</text>
<text x="276.7" y="19.1">+5V</text>
<text x="24.4" y="28.7">J33</text>
<text x="42.6" y="26.9">GND</text>
<text x="64.2" y="25.2">D1</text>
<text x="64.3" y="27.5">V1 LED</text>
<text x="77.2" y="25.2">D5</text>
<text x="77.4" y="27.5">SS510</text>
<text x="167.9" y="27.7">H2</text>
<text x="168.2" y="24.9">MountingHole</text>
<text x="188.2" y="27.7">H6</text>
<text x="188.5" y="24.9">MountingHole</text>
<text x="204.9" y="29">GND</text>
<text x="23" y="31.3">VIN1_V</text>
<text x="62.7" y="31.5">R25</text>
<text x="62.8" y="33.8">2.2k</text>
<text x="73.1" y="34.5">GND</text>
<text x="131.9" y="32.7">SW2</text>
<text x="132.2" y="35">Enter BTN</text>
<text x="147.1" y="32.7">SW3</text>
<text x="147.3" y="35">Down BTN</text>
<text x="167.9" y="32.8">H3</text>
<text x="168.2" y="35.1">MountingHole</text>
<text x="168.2" y="30">MountingHole</text>
<text x="188.5" y="30">MountingHole</text>
<text x="59.1" y="39.6">GND</text>
<text x="167.9" y="37.9">H4</text>
<text x="168.2" y="40.2">MountingHole</text>
<text x="49.3" y="47.6">J25</text>
<text x="50.3" y="45.3">9-16 In</text>
<text x="127.7" y="43.4">GND</text>
<text x="143" y="43.4">GND</text>
<text x="40.1" y="52.3">GND</text>
<text x="62.7" y="49.3">R26</text>
<text x="62.8" y="51.6">2.2k</text>
<text x="77.2" y="50.6">D6</text>
<text x="77.4" y="52.9">SS510</text>
<text x="158.9" y="51.7">U2</text>
<text x="173.3" y="53.7">+3.3V</text>
<text x="21.7" y="56.7">VIN2_V</text>
<text x="23.4" y="54.1">J31</text>
<text x="64.2" y="55.7">D2</text>
<text x="64.3" y="58">V2 LED</text>
<text x="73.1" y="59.9">GND</text>
<text x="112.1" y="58.8">+3.3V</text>
<text x="126.5" y="59.7">OLED</text>
<text x="126.7" y="57.4">J29</text>
<text x="152.6" y="58.6">C2</text>
<text x="155.1" y="54.3">AT24C256C</text>
<text x="59.1" y="65">GND</text>
<text x="113.4" y="62">GND</text>
<text x="151.4" y="60.9">0.1uF</text>
<text x="159.3" y="60">+3.3V</text>
<text x="178.3" y="60.7">R88</text>
<text x="178.4" y="63">4.7k</text>
<text x="49.3" y="71.7">J27</text>
<text x="50.4" y="69.4">17-24 In</text>
<text x="154.2" y="69.5">A0</text>
<text x="161.9" y="70.5" transform="rotate(-90 161.9 70.5)">VCC</text>
<text x="164.7" y="69.5">SDA</text>
<text x="40.1" y="76.4">GND</text>
<text x="62.7" y="74.7">R27</text>
<text x="62.8" y="77">2.2k</text>
<text x="77.2" y="76">D7</text>
<text x="154.2" y="72">A1</text>
<text x="154.2" y="74.5">A2</text>
<text x="161.9" y="75.9" transform="rotate(-90 161.9 75.9)">GND</text>
<text x="164.9" y="72">SCL</text>
<text x="165.6" y="74.5">WP</text>
<text x="19.1" y="80.8">VIN3_V</text>
<text x="20.9" y="78.3">J32</text>
<text x="64.2" y="81.1">D3</text>
<text x="64.3" y="83.4">V3 LED</text>
<text x="77.4" y="78.3">SS510</text>
<text x="121.9" y="82.7">J44</text>
<text x="149.3" y="79">GND</text>
<text x="169.6" y="79">GND</text>
<text x="73.1" y="85.3">GND</text>
<text x="121.2" y="85">GPIO</text>
<text x="129" y="89.6">GND</text>
<text x="159.5" y="84.1">GND</text>
<text x="22.6" y="93.7">F28</text>
<text x="59.1" y="90.4">GND</text>
<text x="59.7" y="94.3">+5V</text>
<text x="73.7" y="94.3">+5V</text>
<text x="86.4" y="94.3">+5V</text>
<text x="129" y="94.7">GND</text>
<text x="13.5" y="98.2">+5V</text>
<text x="21" y="96">3A Max</text>
<text x="51.8" y="100">J28</text>
<text x="62.7" y="100.1">R28</text>
<text x="77.2" y="101.4">D33</text>
<text x="89.9" y="101.4">D8</text>
<text x="51.8" y="102.3">5V_Jack</text>
<text x="62.8" y="102.4">2.2k</text>
<text x="64.2" y="106.5">D4</text>
<text x="77.4" y="103.7">SS510</text>
<text x="90.1" y="103.7">PDZ5.1B</text>
<text x="36.3" y="108.2">GND</text>
<text x="64.3" y="108.8">5V LED</text>
<text x="73.1" y="110.7">GND</text>
<text x="85.8" y="110.7">GND</text>
<text x="59.1" y="115.8">GND</text>
<text x="276.4" y="159.4">GND</text>
</g>
<g font-size="1.8">
<text x="24.1" y="122.1">Sheet: Ports 1 to 8</text>
<text x="64.8" y="122.1">Sheet: Ports 9 to 16</text>
<text x="106.7" y="122.1">Sheet: Ports 17 to 24</text>
<text x="24.1" y="148.9">File: Ports 1 to 8.sch</text>
<text x="64.8" y="148.9">File: Ports 9 to 16.sch</text>
<text x="24.1" y="155.1">Sheet: Diff</text>
<text x="64.8" y="155.1">Sheet: DMX</text>
<text x="106.7" y="150.2">File: Ports 17 to 24.sch</text>
<text x="24.1" y="183.2">File: Diff.sch</text>
<text x="64.8" y="183.2">File: DMX.sch</text>
</g>
<g font-size="1.4" fill="#008484">
<text x="259.6" y="16">VDD_3V3B</text>
<text x="261.4" y="18.5">VDD_5V</text>
<text x="261.6" y="21.1">SYS_5V</text>
<text x="261.6" y="23.6">SYS_5V</text>
<text x="218.2" y="28.7">PWR_BUT</text>
<text x="258.6" y="28.7">UART1_TXD</text>
<text x="260.1" y="26.2">VDD_ADC</text>
<text x="218.2" y="31.2">SYS_RESET</text>
<text x="258.5" y="31.2">UART1_RXD</text>
<text x="218.2" y="41.4">AIN2</text>
<text x="218.2" y="36.3">AIN0</text>
<text x="218.2" y="38.9">AIN1</text>
<text x="258.5" y="38.9">UART2_RXD</text>
<text x="258.6" y="36.3">UART2_TXD</text>
<text x="218.2" y="46.5">AIN4</text>
<text x="218.2" y="43.9">AIN3</text>
<text x="258.5" y="46.5">UART4_RXD</text>
<text x="258.6" y="43.9">UART4_TXD</text>
<text x="218.2" y="51.6">AIN6</text>
<text x="218.2" y="49">AIN5</text>
<text x="258.6" y="51.6">UART5_TXD</text>
<text x="257.6" y="59.2">UART3_CTSN</text>
<text x="258.5" y="54.1">UART5_RXD</text>
<text x="218.2" y="64.3">I2C1_SCL</text>
<text x="257.6" y="61.7">UART3_RTSN</text>
<text x="218.2" y="66.8">I2C1_SDA</text>
<text x="218.2" y="71.9">I2C2_SCL</text>
<text x="257.6" y="69.3">UART4_RTSN</text>
<text x="257.6" y="66.8">UART4_CTSN</text>
<text x="218.2" y="74.4">I2C2_SDA</text>
<text x="257.6" y="74.4">UART5_CTSN</text>
<text x="257.6" y="77">UART5_RTSN</text>
<text x="218.2" y="79.5">SPI1_CS0</text>
<text x="218.2" y="82">SPI1_D0</text>
<text x="261.8" y="82">TIMER4</text>
<text x="218.2" y="84.6">SPI1_D1</text>
<text x="218.2" y="87.1">SPI1_SCLK</text>
<text x="261.8" y="89.7">TIMER6</text>
<text x="261.8" y="84.6">TIMER7</text>
<text x="261.8" y="87.1">TIMER5</text>
<text x="218.2" y="92.2">EHRPWM1A</text>
<text x="218.2" y="94.7">EHRPWM1B</text>
<text x="260.3" y="94.7">GPIO0_26</text>
<text x="218.2" y="99.8">EHRPWM2A</text>
<text x="260.3" y="97.3">GPIO0_27</text>
<text x="218.2" y="102.4">EHRPWM2B</text>
<text x="218.2" y="107.4">GPIO1_0</text>
<text x="253.2" y="107.4">CLKOUT2/GPIO3_20</text>
<text x="254" y="102.4">GPIO0_7/GPIO3_18</text>
<text x="260.3" y="104.9">GPIO3_19</text>
<text x="218.2" y="110">GPIO1_1</text>
<text x="218.2" y="112.5">GPIO1_2</text>
<text x="260.3" y="110">GPIO3_21</text>
<text x="218.2" y="117.6">GPIO1_4</text>
<text x="218.2" y="115.1">GPIO1_3</text>
<text x="261.1" y="115.1">GPIO2_1</text>
<text x="218.2" y="120.1">GPIO1_5</text>
<text x="218.2" y="122.7">GPIO1_6</text>
<text x="218.2" y="125.2">GPIO1_7</text>
<text x="261.1" y="125.2">GPIO2_8</text>
<text x="261.1" y="120.1">GPIO2_6</text>
<text x="261.1" y="122.7">GPIO2_7</text>
<text x="218.2" y="130.3">GPIO1_12</text>
<text x="260.3" y="130.3">GPIO2_10</text>
<text x="261.1" y="127.8">GPIO2_9</text>
<text x="218.2" y="132.8">GPIO1_13</text>
<text x="218.2" y="137.9">GPIO1_15</text>
<text x="218.2" y="135.4">GPIO1_14</text>
<text x="260.3" y="135.4">GPIO2_12</text>
<text x="260.3" y="137.9">GPIO2_13</text>
<text x="260.3" y="132.8">GPIO2_11</text>
<text x="218.2" y="143">GPIO1_16</text>
<text x="260.3" y="143">GPIO2_22</text>
<text x="218.2" y="145.5">GPIO1_17</text>
<text x="260.3" y="148.1">GPIO2_24</text>
<text x="260.3" y="145.5">GPIO2_23</text>
<text x="218.2" y="155.7">GPIO1_29</text>
<text x="218.2" y="150.6">GPIO1_28</text>
<text x="260.3" y="150.6">GPIO2_25</text>
<text x="261.8" y="153.2">SHIELD</text>
<text x="261.8" y="154.4">SHIELD</text>
<text x="261.8" y="155.7">SHIELD</text>
<text x="218.2" y="160.8">GPIO1_31</text>
<text x="218.2" y="158.2">GPIO1_30</text>
<text x="261.8" y="157">SHIELD</text>
<text x="262.8" y="159.5">DGND</text>
<text x="258.9" y="162">GNDA_ADC</text>
</g>
<g font-size="1.4" fill="#840000">
<text x="268.9" y="15.2">P9_3</text>
<text x="268.9" y="17.8">P9_5</text>
<text x="271.4" y="17.8">6</text>
<text x="268.9" y="20.3">P9_7</text>
<text x="268.9" y="22.9">P9_8</text>
<text x="213" y="27.9">P9_9</text>
<text x="268.5" y="27.9">P9_24</text>
<text x="268.5" y="25.4">P9_32</text>
<text x="212.6" y="30.5">P9_10</text>
<text x="212.6" y="35.6">P9_39</text>
<text x="268.5" y="35.6">P9_21</text>
<text x="268.5" y="30.5">P9_26</text>
<text x="212.6" y="40.6">P9_37</text>
<text x="212.6" y="38.1">P9_40</text>
<text x="268.5" y="38.1">P9_22</text>
<text x="212.6" y="45.7">P9_33</text>
<text x="212.6" y="43.2">P9_38</text>
<text x="268.5" y="45.7">P9_11</text>
<text x="268.5" y="43.2">P9_13</text>
<text x="212.6" y="50.8">P9_35</text>
<text x="212.6" y="48.3">P9_36</text>
<text x="268.5" y="50.8">P8_37</text>
<text x="268.5" y="53.3">P8_38</text>
<text x="268.5" y="58.4">P8_36</text>
<text x="212.6" y="63.5">P9_17</text>
<text x="268.5" y="61">P8_34</text>
<text x="212.6" y="66">P9_18</text>
<text x="212.6" y="71.1">P9_19</text>
<text x="268.5" y="68.6">P8_33</text>
<text x="268.5" y="66">P8_35</text>
<text x="212.6" y="73.7">P9_20</text>
<text x="268.5" y="73.7">P8_31</text>
<text x="268.5" y="76.2">P8_32</text>
<text x="212.6" y="78.7">P9_28</text>
<text x="212.6" y="81.3">P9_29</text>
<text x="212.6" y="83.8">P9_30</text>
<text x="268.9" y="81.3">P8_7</text>
<text x="268.9" y="83.8">P8_8</text>
<text x="212.6" y="86.4">P9_31</text>
<text x="268.5" y="88.9">P8_10</text>
<text x="268.9" y="86.4">P8_9</text>
<text x="212.6" y="91.4">P9_14</text>
<text x="212.6" y="94">P9_16</text>
<text x="268.5" y="94">P8_14</text>
<text x="212.6" y="101.6">P8_13</text>
<text x="212.6" y="99.1">P8_19</text>
<text x="268.5" y="96.5">P8_17</text>
<text x="268.5" y="101.6">P9_42</text>
<text x="212.6" y="106.7">P8_25</text>
<text x="268.5" y="104.1">P9_27</text>
<text x="268.5" y="106.7">P9_41</text>
<text x="212.6" y="109.2">P8_24</text>
<text x="213" y="111.8">P8_5</text>
<text x="268.5" y="109.2">P9_25</text>
<text x="212.6" y="119.4">P8_22</text>
<text x="212.6" y="116.8">P8_23</text>
<text x="213" y="114.3">P8_6</text>
<text x="268.5" y="114.3">P8_18</text>
<text x="268.5" y="119.4">P8_45</text>
<text x="213" y="121.9">P8_3</text>
<text x="213" y="124.5">P8_4</text>
<text x="268.5" y="124.5">P8_43</text>
<text x="268.5" y="121.9">P8_46</text>
<text x="212.6" y="129.5">P8_12</text>
<text x="268.5" y="129.5">P8_41</text>
<text x="268.5" y="127">P8_44</text>
<text x="212.6" y="132.1">P8_11</text>
<text x="212.6" y="137.2">P8_15</text>
<text x="212.6" y="134.6">P8_16</text>
<text x="268.5" y="134.6">P8_39</text>
<text x="268.5" y="137.2">P8_40</text>
<text x="268.5" y="132.1">P8_42</text>
<text x="212.6" y="142.2">P9_15</text>
<text x="268.5" y="142.2">P8_27</text>
<text x="212.6" y="149.9">P9_12</text>
<text x="212.6" y="144.8">P9_23</text>
<text x="268.5" y="147.3">P8_28</text>
<text x="268.5" y="144.8">P8_29</text>
<text x="268.5" y="149.9">P8_30</text>
<text x="212.6" y="154.9">P8_26</text>
<text x="269.6" y="152.4">P1</text>
<text x="269.6" y="153.7">P2</text>
<text x="269.6" y="154.9">P3</text>
<text x="212.6" y="160">P8_20</text>
<text x="212.6" y="157.5">P8_21</text>
<text x="268.5" y="161.3">P9_34</text>
<text x="268.5" y="158.7">P9_46</text>
<text x="268.9" y="158.7">P8_25</text>
<text x="268.9" y="158.7">P9_1</text>
<text x="269.6" y="156.2">P4</text>
</g>
</svg>
